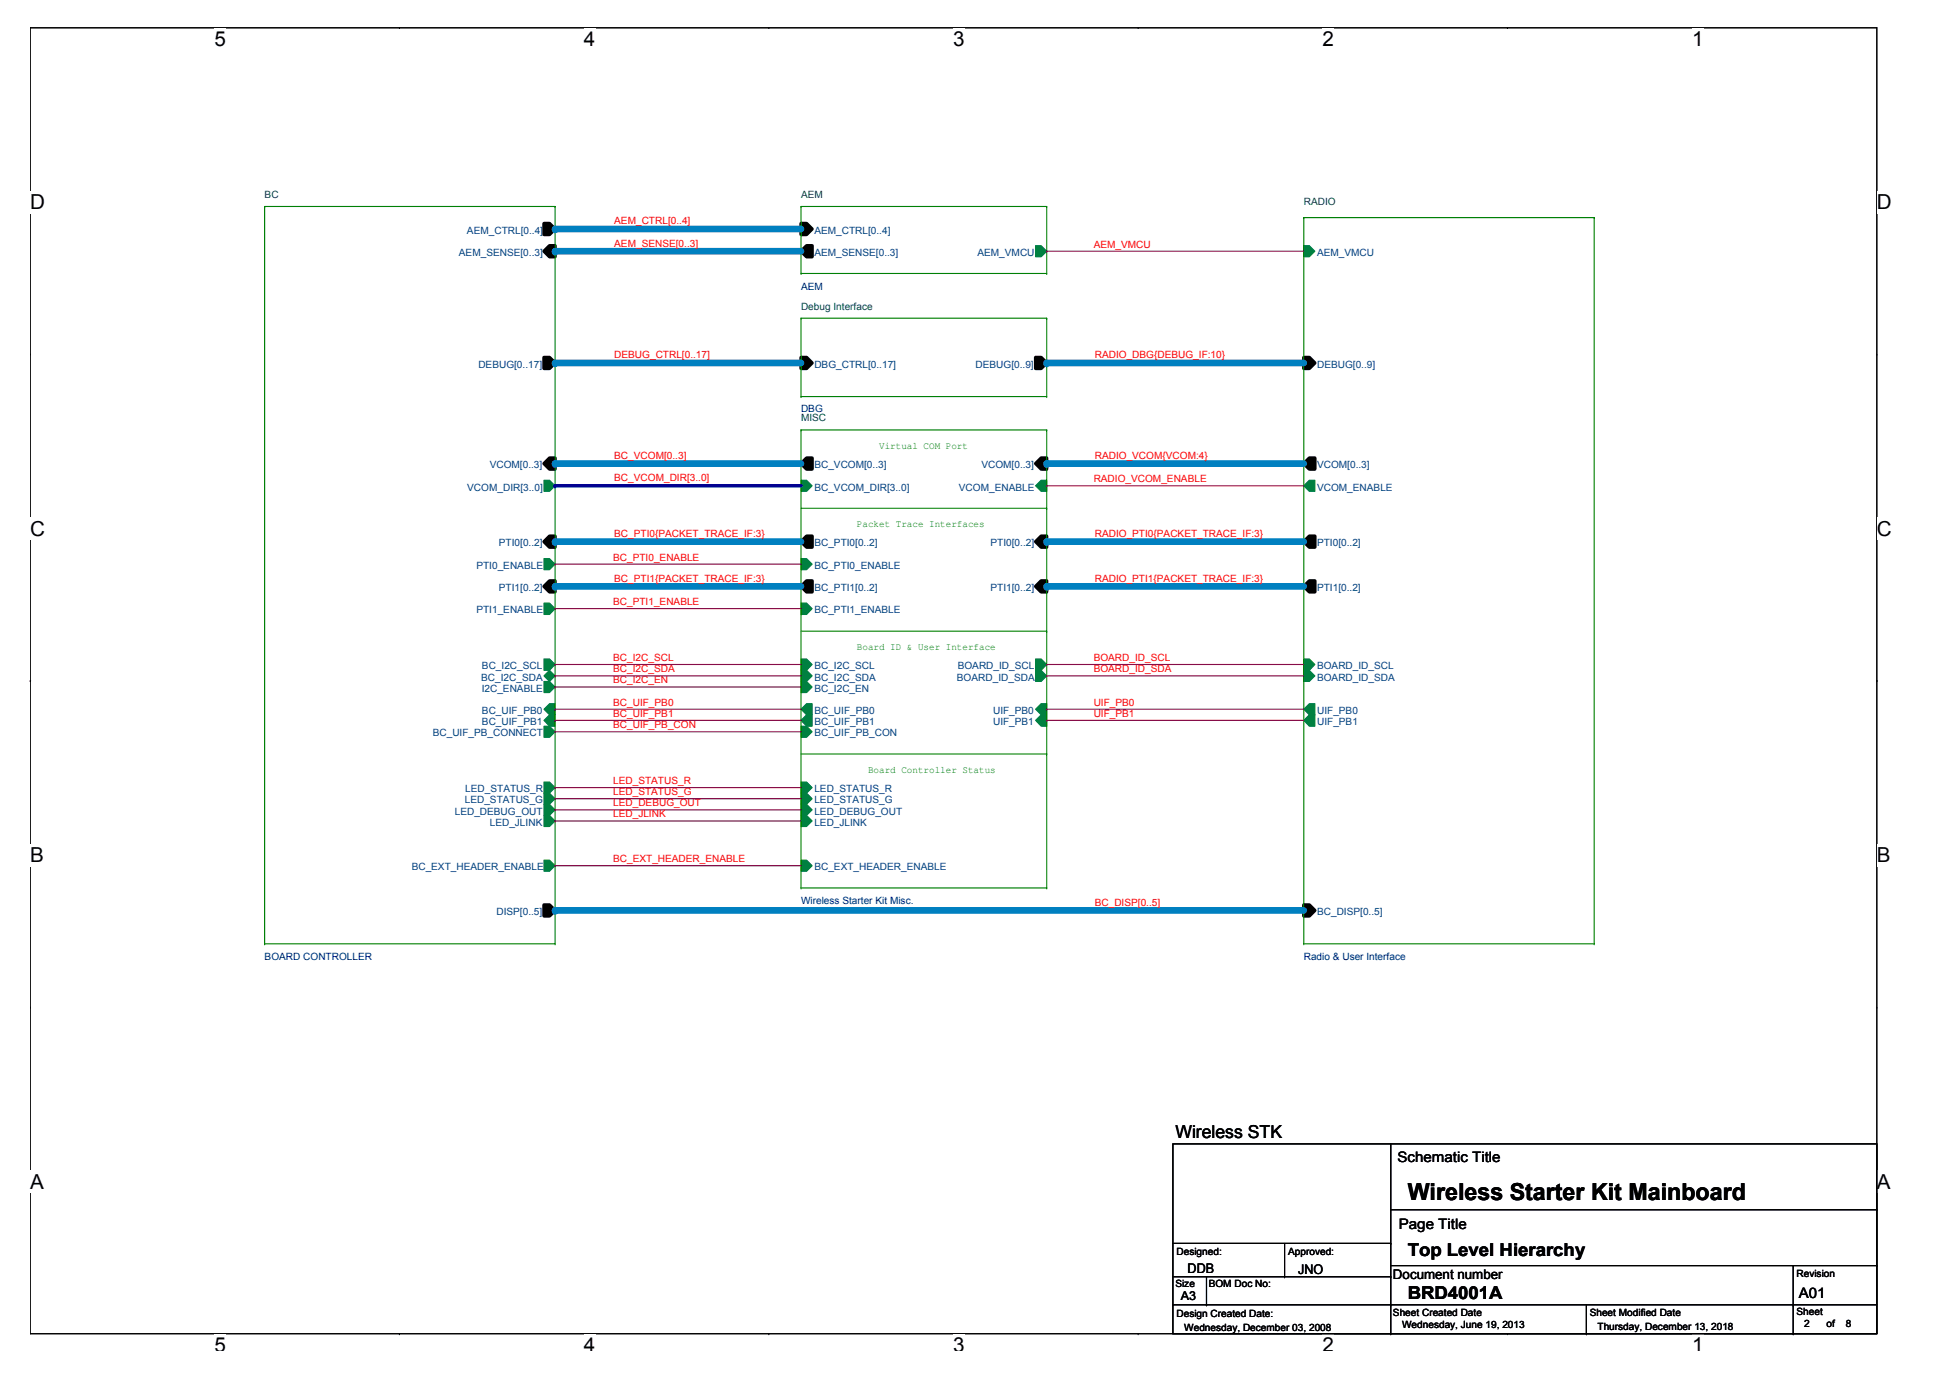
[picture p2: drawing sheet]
<svg xmlns="http://www.w3.org/2000/svg" width="297mm" height="210mm" viewBox="0 0 297 210" stroke-linecap="round" stroke-linejoin="round" font-family="sans-serif">
<path d="M4.6 4.2h281.3v199h-281.3z" fill="none" stroke="#000" stroke-width=".17"/>
<g fill="#fff">
<path d="M32.7 4.2h1.7v3.5h-1.7z"/>
<path d="M32.7 203.2h1.7v2.5h-1.7z"/>
</g>
<path d="M60.8 4.2h.1M60.8 203.2h.1" fill="none" stroke="#000" stroke-width=".17"/>
<g fill="#fff">
<path d="M89 4.2h1.7v3.5h-1.7z"/>
<path d="M89 203.2h1.7v2.5h-1.7z"/>
</g>
<path d="M117.1 4.2h.1M117.1 203.2h.1" fill="none" stroke="#000" stroke-width=".17"/>
<g fill="#fff">
<path d="M145.2 4.2h1.8v3.5h-1.8z"/>
<path d="M145.2 203.2h1.8v2.5h-1.8z"/>
</g>
<path d="M173.4 4.2h.1M173.4 203.2h.1" fill="none" stroke="#000" stroke-width=".17"/>
<g fill="#fff">
<path d="M201.5 4.2h1.7v3.5h-1.7z"/>
<path d="M201.5 203.2h1.7v2.5h-1.7z"/>
</g>
<path d="M229.6 4.2h.1M229.6 203.2h.1" fill="none" stroke="#000" stroke-width=".17"/>
<g fill="#fff">
<path d="M257.7 4.2h1.8v3.5h-1.8z"/>
<path d="M257.7 203.2h1.8v2.5h-1.8z"/>
<path d="M4.6 29.1h2.2v3.5h-2.2z"/>
<path d="M285.9 29.1h2.2v3.5h-2.2z"/>
<path d="M4.6 78.8h2.2v3.5h-2.2z"/>
<path d="M285.9 78.8h2.2v3.5h-2.2z"/>
</g>
<path d="M4.6 53.9h.1M285.9 53.9h.1" fill="none" stroke="#000" stroke-width=".17"/>
<g fill="#fff">
<path d="M4.6 128.5h2.1v3.5h-2.1z"/>
<path d="M285.9 128.5h2.1v3.5h-2.1z"/>
</g>
<path d="M4.6 103.7h.1M285.9 103.7h.1" fill="none" stroke="#000" stroke-width=".17"/>
<path d="M4.6 103.7h.1M285.9 103.7h.1" fill="none" stroke="#000" stroke-width=".15"/>
<g fill="#fff">
<path d="M4.6 178.3h2.1v3.4h-2.1z"/>
<path d="M285.9 178.3h2.1v3.4h-2.1z"/>
</g>
<g fill="none" stroke="#000" stroke-width=".17">
<path d="M4.6 153.4h.1M285.9 153.4h.1M178.7 174.2h107.2v29h-107.2zM211.9 174.2v29M178.7 198.8h.1M178.7 198.8h107.2M178.7 194.5h33.2M178.7 189.4h33.2M183.8 198.8h.1M183.8 194.5v4.3M195.7 194.5h.1M195.7 189.4v5.1"/>
<path d="M211.9 198.8h.1M211.9 194.5h.1M211.9 189.4h.1M211.9 184.3h74M211.9 192.8h74M241.7 198.8v4.4M273.1 198.8h.1M273.1 192.8v10.4M285.9 184.3h.1M285.9 192.8h.1M211.9 203.2h.1M241.7 203.2h.1"/>
<path d="M273.1 203.2h.1"/>
</g>
<path d="M122 77.4h37.4M159.4 77.4h.1M122 96.1h37.4M159.4 96.1h.1M122 114.8h37.4M159.4 114.8h.1" fill="none" stroke="#008000" stroke-width=".17"/>
<path d="M157.7 108l.9-.8h.8v1.7h-.8z" fill-rule="evenodd" fill="#008040"/>
<path d="M157.7 108l.9-.8h.8v1.7h-.8z" fill="none" stroke="#008040" stroke-width=".17"/>
<path d="M122 108l.9-.8h.8v1.7h-.8z" fill-rule="evenodd" fill="#008040"/>
<path d="M122 108l.9-.8h.8v1.7h-.8z" fill="none" stroke="#008040" stroke-width=".17"/>
<path d="M122 109.7l.9-.8h.8v1.7h-.8z" fill-rule="evenodd" fill="#008040"/>
<path d="M122 109.7l.9-.8h.8v1.7h-.8z" fill="none" stroke="#008040" stroke-width=".17"/>
<path d="M122 110.6h.9l.8 .9-.8 .8h-.9z" fill-rule="evenodd" fill="#008040"/>
<path d="M122 110.6h.9l.8 .9-.8 .8h-.9z" fill="none" stroke="#008040" stroke-width=".17"/>
<path d="M122 102.1h.9l.8 .9-.8 .8h-.9z" fill-rule="evenodd" fill="#008040"/>
<path d="M122 102.1h.9l.8 .9-.8 .8h-.9z" fill="none" stroke="#008040" stroke-width=".17"/>
<path d="M122 100.4h.9l.8 .8-.8 .9h-.9z" fill-rule="evenodd" fill="#008040"/>
<path d="M122 100.4h.9l.8 .8-.8 .9h-.9z" fill="none" stroke="#008040" stroke-width=".17"/>
<path d="M157.7 109.7l.9-.8h.8v1.7h-.8z" fill-rule="evenodd" fill="#008040"/>
<path d="M157.7 109.7l.9-.8h.8v1.7h-.8z" fill="none" stroke="#008040" stroke-width=".17"/>
<path d="M122 103.8h.9l.8 .8-.8 .9h-.9z" fill-rule="evenodd" fill="#008040"/>
<path d="M122 103.8h.9l.8 .8-.8 .9h-.9z" fill="none" stroke="#008040" stroke-width=".17"/>
<path d="M122 119.1h.9l.8 .9-.8 .8h-.9z" fill-rule="evenodd" fill="#008040"/>
<path d="M122 119.1h.9l.8 .9-.8 .8h-.9z" fill="none" stroke="#008040" stroke-width=".17"/>
<path d="M122 124.2h.9l.8 .9-.8 .8h-.9z" fill-rule="evenodd" fill="#008040"/>
<path d="M122 124.2h.9l.8 .9-.8 .8h-.9z" fill="none" stroke="#008040" stroke-width=".17"/>
<path d="M122 120.8h.9l.8 .9-.8 .8h-.9z" fill-rule="evenodd" fill="#008040"/>
<path d="M122 120.8h.9l.8 .9-.8 .8h-.9z" fill="none" stroke="#008040" stroke-width=".17"/>
<path d="M122 122.5h.9l.8 .9-.8 .8h-.9z" fill-rule="evenodd" fill="#008040"/>
<path d="M122 122.5h.9l.8 .9-.8 .8h-.9z" fill="none" stroke="#008040" stroke-width=".17"/>
<path d="M157.7 100.4h.9l.8 .8-.8 .9h-.9z" fill-rule="evenodd" fill="#008040"/>
<path d="M157.7 100.4h.9l.8 .8-.8 .9h-.9z" fill="none" stroke="#008040" stroke-width=".17"/>
<path d="M157.7 102.1h.9l.8 .9-.8 .8h-.9z" fill-rule="evenodd" fill="#008040"/>
<path d="M157.7 102.1h.9l.8 .9-.8 .8h-.9z" fill="none" stroke="#008040" stroke-width=".17"/>
<path d="M157.7 74l.9-.8h.8v1.6h-.8z" fill-rule="evenodd" fill="#008040"/>
<path d="M157.7 74l.9-.8h.8v1.6h-.8z" fill="none" stroke="#008040" stroke-width=".17"/>
<path d="M122 73.2h.9l.8 .8-.8 .8h-.9z" fill-rule="evenodd" fill="#008040"/>
<path d="M122 73.2h.9l.8 .8-.8 .8h-.9z" fill="none" stroke="#008040" stroke-width=".17"/>
<g fill="#000">
<path d="M122 70.6l.9-.8h.8v1.7h-.8z" fill-rule="evenodd"/>
<path d="M157.7 70.6l.9-.8h.8v1.7h-.8z" fill-rule="evenodd"/>
</g>
<path d="M122 70.6l.9-.8h.8v1.7h-.8zM157.7 70.6l.9-.8h.8v1.7h-.8z" fill="none" stroke="#000" stroke-width=".51"/>
<path d="M122 131h.9l.8 .9-.8 .8h-.9z" fill-rule="evenodd" fill="#008040"/>
<path d="M122 131h.9l.8 .9-.8 .8h-.9z" fill="none" stroke="#008040" stroke-width=".17"/>
<path d="M122 85.1h.9l.8 .8-.8 .9h-.9z" fill-rule="evenodd" fill="#008040"/>
<path d="M122 85.1h.9l.8 .8-.8 .9h-.9z" fill="none" stroke="#008040" stroke-width=".17"/>
<g fill="#000">
<path d="M122 89.3l.9-.8h.8v1.7h-.8z" fill-rule="evenodd"/>
<path d="M122 82.5l.9-.8h.8v1.7h-.8z" fill-rule="evenodd"/>
<path d="M158.6 81.7h.8v1.7h-.8l-.9-.9z" fill-rule="evenodd"/>
<path d="M157.7 89.3l.9-.8h.8v1.7h-.8z" fill-rule="evenodd"/>
</g>
<path d="M122 89.3l.9-.8h.8v1.7h-.8zM122 82.5l.9-.8h.8v1.7h-.8zM157.7 89.3l.9-.8h.8v1.7h-.8zM158.6 81.7h.8v1.7h-.8l-.9-.9z" fill="none" stroke="#000" stroke-width=".51"/>
<path d="M122 91.9h.9l.8 .8-.8 .9h-.9z" fill-rule="evenodd" fill="#008040"/>
<path d="M122 91.9h.9l.8 .8-.8 .9h-.9z" fill="none" stroke="#008040" stroke-width=".17"/>
<path d="M122 65.5h.1M122 65.5h37.4M122 65.5v69.8M159.4 65.5h.1M159.4 65.5v69.8M122 135.3h.1M122 135.3h37.4M159.4 135.3h.1" fill="none" stroke="#008000" stroke-width=".17"/>
<path d="M198.6 37.4h.8l.9 .9-.9 .8h-.8z" fill-rule="evenodd" fill="#008040"/>
<path d="M198.6 37.4h.8l.9 .9-.9 .8h-.8z" fill="none" stroke="#008040" stroke-width=".17"/>
<path d="M198.6 100.4h.8l.9 .8-.9 .9h-.8z" fill-rule="evenodd" fill="#008040"/>
<path d="M198.6 100.4h.8l.9 .8-.9 .9h-.8z" fill="none" stroke="#008040" stroke-width=".17"/>
<path d="M198.6 102.1h.8l.9 .9-.9 .8h-.8z" fill-rule="evenodd" fill="#008040"/>
<path d="M198.6 102.1h.8l.9 .9-.9 .8h-.8z" fill="none" stroke="#008040" stroke-width=".17"/>
<path d="M198.6 74l.8-.8h.9v1.6h-.9z" fill-rule="evenodd" fill="#008040"/>
<path d="M198.6 74l.8-.8h.9v1.6h-.9z" fill="none" stroke="#008040" stroke-width=".17"/>
<g fill="#000">
<path d="M198.6 54.4h.8l.9 .9-.9 .8h-.8z" fill-rule="evenodd"/>
<path d="M198.6 70.6l.8-.8h.9v1.7h-.9z" fill-rule="evenodd"/>
<path d="M198.6 137.8h.8l.9 .9-.9 .8h-.8z" fill-rule="evenodd"/>
</g>
<path d="M198.6 54.4h.8l.9 .9-.9 .8h-.8zM198.6 70.6l.8-.8h.9v1.7h-.9zM198.6 137.8h.8l.9 .9-.9 .8h-.8z" fill="none" stroke="#000" stroke-width=".51"/>
<path d="M198.6 108l.8-.8h.9v1.7h-.9z" fill-rule="evenodd" fill="#008040"/>
<path d="M198.6 108l.8-.8h.9v1.7h-.9z" fill="none" stroke="#008040" stroke-width=".17"/>
<path d="M198.6 109.7l.8-.8h.9v1.7h-.9z" fill-rule="evenodd" fill="#008040"/>
<path d="M198.6 109.7l.8-.8h.9v1.7h-.9z" fill="none" stroke="#008040" stroke-width=".17"/>
<g fill="#000">
<path d="M198.6 82.5l.8-.8h.9v1.7h-.9z" fill-rule="evenodd"/>
<path d="M198.6 89.3l.8-.8h.9v1.7h-.9z" fill-rule="evenodd"/>
</g>
<path d="M198.6 82.5l.8-.8h.9v1.7h-.9zM198.6 89.3l.8-.8h.9v1.7h-.9z" fill="none" stroke="#000" stroke-width=".51"/>
<path d="M198.6 33.1h.1M198.6 33.1h44.2M198.6 33.1v110.7M242.8 33.1h.1M242.8 33.1v110.7M198.6 143.8h.1M198.6 143.8h44.2M242.8 143.8h.1" fill="none" stroke="#008000" stroke-width=".17"/>
<path d="M157.7 37.4h.9l.8 .9-.8 .8h-.9z" fill-rule="evenodd" fill="#008040"/>
<path d="M157.7 37.4h.9l.8 .9-.8 .8h-.9z" fill="none" stroke="#008040" stroke-width=".17"/>
<g fill="#000">
<path d="M122 34h.9l.8 .9-.8 .8h-.9z" fill-rule="evenodd"/>
<path d="M122 38.3l.9-.9h.8v1.7h-.8z" fill-rule="evenodd"/>
<path d="M122 54.4h.9l.8 .9-.8 .8h-.9z" fill-rule="evenodd"/>
<path d="M157.7 54.4h.9l.8 .9-.8 .8h-.9z" fill-rule="evenodd"/>
</g>
<path d="M122 34h.9l.8 .9-.8 .8h-.9zM122 38.3l.9-.9h.8v1.7h-.8zM122 54.4h.9l.8 .9-.8 .8h-.9zM157.7 54.4h.9l.8 .9-.8 .8h-.9z" fill="none" stroke="#000" stroke-width=".51"/>
<g fill="none" stroke="#008000" stroke-width=".17">
<path d="M122 31.5h.1M122 31.5h37.4M122 31.5v10.2M159.4 31.5h.1M159.4 31.5v10.2M122 41.7h.1M122 48.5h.1M122 41.7h37.4M122 48.5v11.9M122 48.5h37.4M159.4 41.7h.1M159.4 48.5h.1"/>
<path d="M159.4 48.5v11.9M122 60.4h.1M122 60.4h37.4M159.4 60.4h.1"/>
</g>
<path d="M82.9 100.4h.8l.9 .8-.9 .9h-.8z" fill-rule="evenodd" fill="#008040"/>
<path d="M82.9 100.4h.8l.9 .8-.9 .9h-.8z" fill="none" stroke="#008040" stroke-width=".17"/>
<path d="M82.9 103l.8-.9 .9 .9-.9 .8z" fill="#008040"/>
<path d="M82.9 103l.8-.9 .9 .9-.9 .8z" fill="none" stroke="#008040" stroke-width=".17"/>
<path d="M82.9 124.2h.8l.9 .9-.9 .8h-.8z" fill-rule="evenodd" fill="#008040"/>
<path d="M82.9 124.2h.8l.9 .9-.9 .8h-.8z" fill="none" stroke="#008040" stroke-width=".17"/>
<path d="M82.9 122.5h.8l.9 .9-.9 .8h-.8z" fill-rule="evenodd" fill="#008040"/>
<path d="M82.9 122.5h.8l.9 .9-.9 .8h-.8z" fill="none" stroke="#008040" stroke-width=".17"/>
<path d="M82.9 73.2h.8l.9 .8-.9 .8h-.8z" fill-rule="evenodd" fill="#008040"/>
<path d="M82.9 73.2h.8l.9 .8-.9 .8h-.8z" fill="none" stroke="#008040" stroke-width=".17"/>
<path d="M82.9 103.8h.8l.9 .8-.9 .9h-.8z" fill-rule="evenodd" fill="#008040"/>
<path d="M82.9 103.8h.8l.9 .8-.9 .9h-.8z" fill="none" stroke="#008040" stroke-width=".17"/>
<g fill="#000">
<path d="M82.9 70.6l.8-.8h.9v1.7h-.9z" fill-rule="evenodd"/>
<path d="M82.9 137.8h.8l.9 .9-.9 .8h-.8z" fill-rule="evenodd"/>
</g>
<path d="M82.9 70.6l.8-.8h.9v1.7h-.9zM82.9 137.8h.8l.9 .9-.9 .8h-.8z" fill="none" stroke="#000" stroke-width=".51"/>
<path d="M82.9 119.1h.8l.9 .9-.9 .8h-.8z" fill-rule="evenodd" fill="#008040"/>
<path d="M82.9 119.1h.8l.9 .9-.9 .8h-.8z" fill="none" stroke="#008040" stroke-width=".17"/>
<path d="M82.9 120.8h.8l.9 .9-.9 .8h-.8z" fill-rule="evenodd" fill="#008040"/>
<path d="M82.9 120.8h.8l.9 .9-.9 .8h-.8z" fill="none" stroke="#008040" stroke-width=".17"/>
<path d="M82.9 131h.8l.9 .9-.9 .8h-.8z" fill-rule="evenodd" fill="#008040"/>
<path d="M82.9 131h.8l.9 .9-.9 .8h-.8z" fill="none" stroke="#008040" stroke-width=".17"/>
<path d="M82.9 110.6h.8l.9 .9-.9 .8h-.8z" fill-rule="evenodd" fill="#008040"/>
<path d="M82.9 110.6h.8l.9 .9-.9 .8h-.8z" fill="none" stroke="#008040" stroke-width=".17"/>
<path d="M82.9 108l.8-.8h.9v1.7h-.9z" fill-rule="evenodd" fill="#008040"/>
<path d="M82.9 108l.8-.8h.9v1.7h-.9z" fill="none" stroke="#008040" stroke-width=".17"/>
<path d="M82.9 109.7l.8-.8h.9v1.7h-.9z" fill-rule="evenodd" fill="#008040"/>
<path d="M82.9 109.7l.8-.8h.9v1.7h-.9z" fill="none" stroke="#008040" stroke-width=".17"/>
<g fill="#000">
<path d="M82.9 38.3l.8-.9h.9v1.7h-.9z" fill-rule="evenodd"/>
<path d="M82.9 34h.8l.9 .9-.9 .8h-.8z" fill-rule="evenodd"/>
<path d="M82.9 54.4h.8l.9 .9-.9 .8h-.8z" fill-rule="evenodd"/>
</g>
<path d="M82.9 38.3l.8-.9h.9v1.7h-.9zM82.9 34h.8l.9 .9-.9 .8h-.8zM82.9 54.4h.8l.9 .9-.9 .8h-.8z" fill="none" stroke="#000" stroke-width=".51"/>
<path d="M82.9 85.1h.8l.9 .8-.9 .9h-.8z" fill-rule="evenodd" fill="#008040"/>
<path d="M82.9 85.1h.8l.9 .8-.9 .9h-.8z" fill="none" stroke="#008040" stroke-width=".17"/>
<path d="M83.7 81.7h.9v1.7h-.9l-.8-.9z" fill-rule="evenodd" fill="#000"/>
<path d="M83.7 81.7h.9v1.7h-.9l-.8-.9z" fill="none" stroke="#000" stroke-width=".51"/>
<path d="M82.9 91.9h.8l.9 .8-.9 .9h-.8z" fill-rule="evenodd" fill="#008040"/>
<path d="M82.9 91.9h.8l.9 .8-.9 .9h-.8z" fill="none" stroke="#008040" stroke-width=".17"/>
<path d="M82.9 89.3l.8-.8h.9v1.7h-.9z" fill-rule="evenodd" fill="#000"/>
<path d="M82.9 89.3l.8-.8h.9v1.7h-.9z" fill="none" stroke="#000" stroke-width=".51"/>
<path d="M40.3 31.5h.1M40.3 31.5h44.3M40.3 31.5v112.3M84.6 31.5h.1M84.6 31.5v112.3M40.3 143.8h.1M40.3 143.8h44.3M84.6 143.8h.1" fill="none" stroke="#008000" stroke-width=".17"/>
<path d="M159.4 38.3h.1M159.4 38.3h39.2M84.6 85.9h.1M84.6 92.7h.1M84.6 85.9h37.4M84.6 92.7h37.4" fill="none" stroke="#800040" stroke-width=".17"/>
<path d="M159.4 55.3h39.2" fill="none" stroke="#0080c0" stroke-width="1"/>
<circle cx="159.4" cy="55.3" r=".51" fill="#0080c0"/>
<path d="M159.4 70.6h39.2" fill="none" stroke="#0080c0" stroke-width="1"/>
<circle cx="159.4" cy="70.6" r=".51" fill="#0080c0"/>
<path d="M84.6 138.7h114" fill="none" stroke="#0080c0" stroke-width="1"/>
<circle cx="84.6" cy="138.7" r=".51" fill="#0080c0"/>
<path d="M159.4 74h.1M159.4 74h39.2" fill="none" stroke="#800040" stroke-width=".17"/>
<path d="M84.6 74h37.4" fill="none" stroke="#00f" stroke-width=".51"/>
<circle cx="84.6" cy="74" r=".25" fill="#00f"/>
<path d="M84.6 70.6h37.4" fill="none" stroke="#0080c0" stroke-width="1"/>
<circle cx="84.6" cy="70.6" r=".51" fill="#0080c0"/>
<g fill="none" stroke="#800040" stroke-width=".17">
<path d="M84.6 111.5h.1M84.6 104.6h.1M84.6 108h.1M84.6 103h.1M84.6 101.2h.1M84.6 109.7h.1M84.6 111.5h37.4M84.6 104.6h37.4M84.6 108h37.4M84.6 103h37.4M84.6 101.2h37.4M84.6 109.7h37.4"/>
<path d="M159.4 109.7h.1M159.4 108h.1M159.4 103h.1M159.4 101.2h.1M159.4 108h39.2M159.4 103h39.2M159.4 101.2h39.2M159.4 109.7h39.2M84.6 123.4h.1M84.6 125.1h.1M84.6 123.4h37.4M84.6 125.1h37.4"/>
</g>
<path d="M159.4 82.5h39.2" fill="none" stroke="#0080c0" stroke-width="1"/>
<circle cx="159.4" cy="82.5" r=".51" fill="#0080c0"/>
<path d="M159.4 89.3h39.2" fill="none" stroke="#0080c0" stroke-width="1"/>
<circle cx="159.4" cy="89.3" r=".51" fill="#0080c0"/>
<path d="M84.6 120h.1M84.6 120h37.4M84.6 121.7h.1M84.6 121.7h37.4" fill="none" stroke="#800040" stroke-width=".17"/>
<path d="M84.6 82.5h37.4" fill="none" stroke="#0080c0" stroke-width="1"/>
<circle cx="84.6" cy="82.5" r=".51" fill="#0080c0"/>
<path d="M84.6 89.3h37.4" fill="none" stroke="#0080c0" stroke-width="1"/>
<circle cx="84.6" cy="89.3" r=".51" fill="#0080c0"/>
<path d="M84.6 131.9h.1M84.6 131.9h37.4" fill="none" stroke="#800040" stroke-width=".17"/>
<path d="M84.6 34.9h37.4" fill="none" stroke="#0080c0" stroke-width="1"/>
<circle cx="84.6" cy="34.9" r=".51" fill="#0080c0"/>
<path d="M84.6 38.3h37.4" fill="none" stroke="#0080c0" stroke-width="1"/>
<circle cx="84.6" cy="38.3" r=".51" fill="#0080c0"/>
<path d="M84.6 55.3h37.4" fill="none" stroke="#0080c0" stroke-width="1"/>
<circle cx="84.6" cy="55.3" r=".51" fill="#0080c0"/>
<text font-size="3.6" x="214.4" y="182.8">Wireless Starter Kit Mainboard</text>
<g font-size="3.1">
<text x="32.7" y="7">5</text>
<text x="89" y="7">4</text>
<text x="145.2" y="7">3</text>
<text x="201.5" y="7">2</text>
<text x="257.7" y="7">1</text>
<text x="4.6" y="31.9">D</text>
<text x="285.9" y="31.9">D</text>
<text x="4.6" y="81.6">C</text>
<text x="285.9" y="81.6">C</text>
<text x="4.6" y="131.3">B</text>
<text x="285.9" y="131.3">B</text>
<text x="4.6" y="181.1">A</text>
<text x="285.9" y="181.1">A</text>
<text x="32.7" y="206">5</text>
<text x="89" y="206">4</text>
<text x="145.2" y="206">3</text>
<text x="201.5" y="206">2</text>
<text x="257.7" y="206">1</text>
</g>
<g font-size="2.7">
<text x="179" y="173.3">Wireless STK</text>
<text x="214.4" y="191.3">Top Level Hierarchy</text>
<text x="214.4" y="197.9">BRD4001A</text>
</g>
<g font-size="2.2">
<text x="212.9" y="177">Schematic Title</text>
<text x="213.1" y="187.2">Page Title</text>
<text x="274" y="197.7">A01</text>
</g>
<g font-size="2">
<text x="180.9" y="193.8">DDB</text>
<text x="197.8" y="194">JNO</text>
<text x="212.2" y="194.9">Document number</text>
</g>
<text font-size="1.9" x="179.9" y="198.1">A3</text>
<g font-size="1.5" fill="#004040">
<text x="40.3" y="30.1">BC</text>
<text x="122" y="30.1">AEM</text>
<text x="198.6" y="31.2">RADIO</text>
<text x="122" y="47.2">Debug Interface</text>
<text x="122" y="64.2">MISC</text>
</g>
<g font-size="1.5" fill="#004080">
<text x="71.1" y="35.6">AEM_CTRL[0..4]</text>
<text x="124.1" y="35.6">AEM_CTRL[0..4]</text>
<text x="69.9" y="39">AEM_SENSE[0..3]</text>
<text x="124.1" y="39">AEM_SENSE[0..3]</text>
<text x="148.9" y="39">AEM_VMCU</text>
<text x="200.6" y="39">AEM_VMCU</text>
<text x="72.9" y="56">DEBUG[0..17]</text>
<text x="124.1" y="56">DBG_CTRL[0..17]</text>
<text x="148.6" y="56">DEBUG[0..9]</text>
<text x="200.6" y="56">DEBUG[0..9]</text>
<text x="74.6" y="71.3">VCOM[0..3]</text>
<text x="124.1" y="71.3">BC_VCOM[0..3]</text>
<text x="149.5" y="71.3">VCOM[0..3]</text>
<text x="200.6" y="71.3">VCOM[0..3]</text>
<text x="71.2" y="74.7">VCOM_DIR[3..0]</text>
<text x="124.1" y="74.7">BC_VCOM_DIR[3..0]</text>
<text x="146.1" y="74.7">VCOM_ENABLE</text>
<text x="200.6" y="74.7">VCOM_ENABLE</text>
<text x="76" y="83.2">PTI0[0..2]</text>
<text x="124.1" y="83.2">BC_PTI0[0..2]</text>
<text x="150.9" y="83.2">PTI0[0..2]</text>
<text x="200.6" y="83.2">PTI0[0..2]</text>
<text x="72.6" y="86.7">PTI0_ENABLE</text>
<text x="124.1" y="86.7">BC_PTI0_ENABLE</text>
<text x="72.6" y="93.4">PTI1_ENABLE</text>
<text x="76" y="90">PTI1[0..2]</text>
<text x="124.1" y="90">BC_PTI1[0..2]</text>
<text x="124.1" y="93.4">BC_PTI1_ENABLE</text>
<text x="150.9" y="90">PTI1[0..2]</text>
<text x="200.6" y="90">PTI1[0..2]</text>
<text x="73.4" y="101.9">BC_I2C_SCL</text>
<text x="124.1" y="101.9">BC_I2C_SCL</text>
<text x="145.9" y="101.9">BOARD_ID_SCL</text>
<text x="200.6" y="101.9">BOARD_ID_SCL</text>
<text x="73.3" y="103.7">BC_I2C_SDA</text>
<text x="73.4" y="105.4">I2C_ENABLE</text>
<text x="124.1" y="103.7">BC_I2C_SDA</text>
<text x="124.1" y="105.4">BC_I2C_EN</text>
<text x="145.8" y="103.7">BOARD_ID_SDA</text>
<text x="200.6" y="103.7">BOARD_ID_SDA</text>
<text x="65.9" y="112.2">BC_UIF_PB_CONNECT</text>
<text x="73.4" y="108.8">BC_UIF_PB0</text>
<text x="73.4" y="110.4">BC_UIF_PB1</text>
<text x="124.1" y="108.8">BC_UIF_PB0</text>
<text x="124.1" y="110.4">BC_UIF_PB1</text>
<text x="124.1" y="112.2">BC_UIF_PB_CON</text>
<text x="151.3" y="108.8">UIF_PB0</text>
<text x="151.3" y="110.4">UIF_PB1</text>
<text x="200.6" y="108.8">UIF_PB0</text>
<text x="200.6" y="110.4">UIF_PB1</text>
<text x="69.3" y="124.1">LED_DEBUG_OUT</text>
<text x="70.8" y="122.4">LED_STATUS_G</text>
<text x="70.9" y="120.7">LED_STATUS_R</text>
<text x="74.6" y="125.8">LED_JLINK</text>
<text x="124.1" y="120.7">LED_STATUS_R</text>
<text x="124.1" y="125.8">LED_JLINK</text>
<text x="124.1" y="122.4">LED_STATUS_G</text>
<text x="124.1" y="124.1">LED_DEBUG_OUT</text>
<text x="62.7" y="132.6">BC_EXT_HEADER_ENABLE</text>
<text x="124.1" y="132.6">BC_EXT_HEADER_ENABLE</text>
<text x="75.6" y="139.4">DISP[0..5]</text>
<text x="200.6" y="139.4">BC_DISP[0..5]</text>
</g>
<g font-size="1.5" fill="#f00">
<text x="93.6" y="34.2">AEM_CTRL[0..4]</text>
<text x="93.6" y="37.5">AEM_SENSE[0..3]</text>
<text x="166.6" y="37.7">AEM_VMCU</text>
<text x="93.6" y="54.6">DEBUG_CTRL[0..17]</text>
<text x="166.8" y="54.6">RADIO_DBG{DEBUG_IF:10}</text>
<text x="93.6" y="69.9">BC_VCOM[0..3]</text>
<text x="166.8" y="69.9">RADIO_VCOM{VCOM:4}</text>
<text x="93.6" y="73.3">BC_VCOM_DIR[3..0]</text>
<text x="166.6" y="73.4">RADIO_VCOM_ENABLE</text>
<text x="93.6" y="81.8">BC_PTI0{PACKET_TRACE_IF:3}</text>
<text x="166.8" y="81.8">RADIO_PTI0{PACKET_TRACE_IF:3}</text>
<text x="93.4" y="85.4">BC_PTI0_ENABLE</text>
<text x="93.6" y="88.6">BC_PTI1{PACKET_TRACE_IF:3}</text>
<text x="166.8" y="88.6">RADIO_PTI1{PACKET_TRACE_IF:3}</text>
<text x="93.4" y="92.2">BC_PTI1_ENABLE</text>
<text x="93.4" y="100.7">BC_I2C_SCL</text>
<text x="166.6" y="100.7">BOARD_ID_SCL</text>
<text x="93.4" y="104.1">BC_I2C_EN</text>
<text x="93.4" y="107.5">BC_UIF_PB0</text>
<text x="93.4" y="102.4">BC_I2C_SDA</text>
<text x="166.6" y="107.5">UIF_PB0</text>
<text x="166.6" y="102.4">BOARD_ID_SDA</text>
<text x="93.4" y="110.9">BC_UIF_PB_CON</text>
<text x="93.4" y="109.2">BC_UIF_PB1</text>
<text x="166.6" y="109.2">UIF_PB1</text>
<text x="93.4" y="119.4">LED_STATUS_R</text>
<text x="93.4" y="122.8">LED_DEBUG_OUT</text>
<text x="93.4" y="124.5">LED_JLINK</text>
<text x="93.4" y="121.1">LED_STATUS_G</text>
<text x="93.4" y="131.3">BC_EXT_HEADER_ENABLE</text>
<text x="166.8" y="138">BC_DISP[0..5]</text>
</g>
<g font-size="1.5" fill="#000080">
<text x="122" y="44.1">AEM</text>
<text x="122" y="62.8">DBG</text>
<text x="122" y="137.7">Wireless Starter Kit Misc.</text>
<text x="40.3" y="146.2">BOARD CONTROLLER</text>
<text x="198.6" y="146.2">Radio &amp; User Interface</text>
</g>
<g font-size="1.5" fill="#008000">
<text x="133.9" y="68.4">Virtual COM Port</text>
<text x="130.5" y="80.3">Packet Trace Interfaces</text>
<text x="130.5" y="99.1">Board ID &amp; User Interface</text>
<text x="132.2" y="117.8">Board Controller Status</text>
</g>
<g font-size="1.5">
<text x="179.2" y="191.1">Designed:</text>
<text x="196.2" y="191.1">Approved:</text>
<text x="179" y="196">Size</text>
<text x="184.1" y="196">BOM Doc No:</text>
<text x="273.7" y="194.5">Revision</text>
<text x="179.2" y="200.7">Design Created Date:</text>
<text x="180.4" y="202.7">Wednesday, December 03, 2008</text>
<text x="212.2" y="200.5">Sheet Created Date</text>
<text x="213.6" y="202.4">Wednesday, June 19, 2013</text>
<text x="242.2" y="200.5">Sheet Modified Date</text>
<text x="243.3" y="202.5">Thursday, December 13, 2018</text>
<text x="273.7" y="200.3">Sheet</text>
<text x="274.8" y="202.2">2</text>
<text x="278.2" y="202.2">of</text>
<text x="281.1" y="202.2">8</text>
</g>
</svg>
